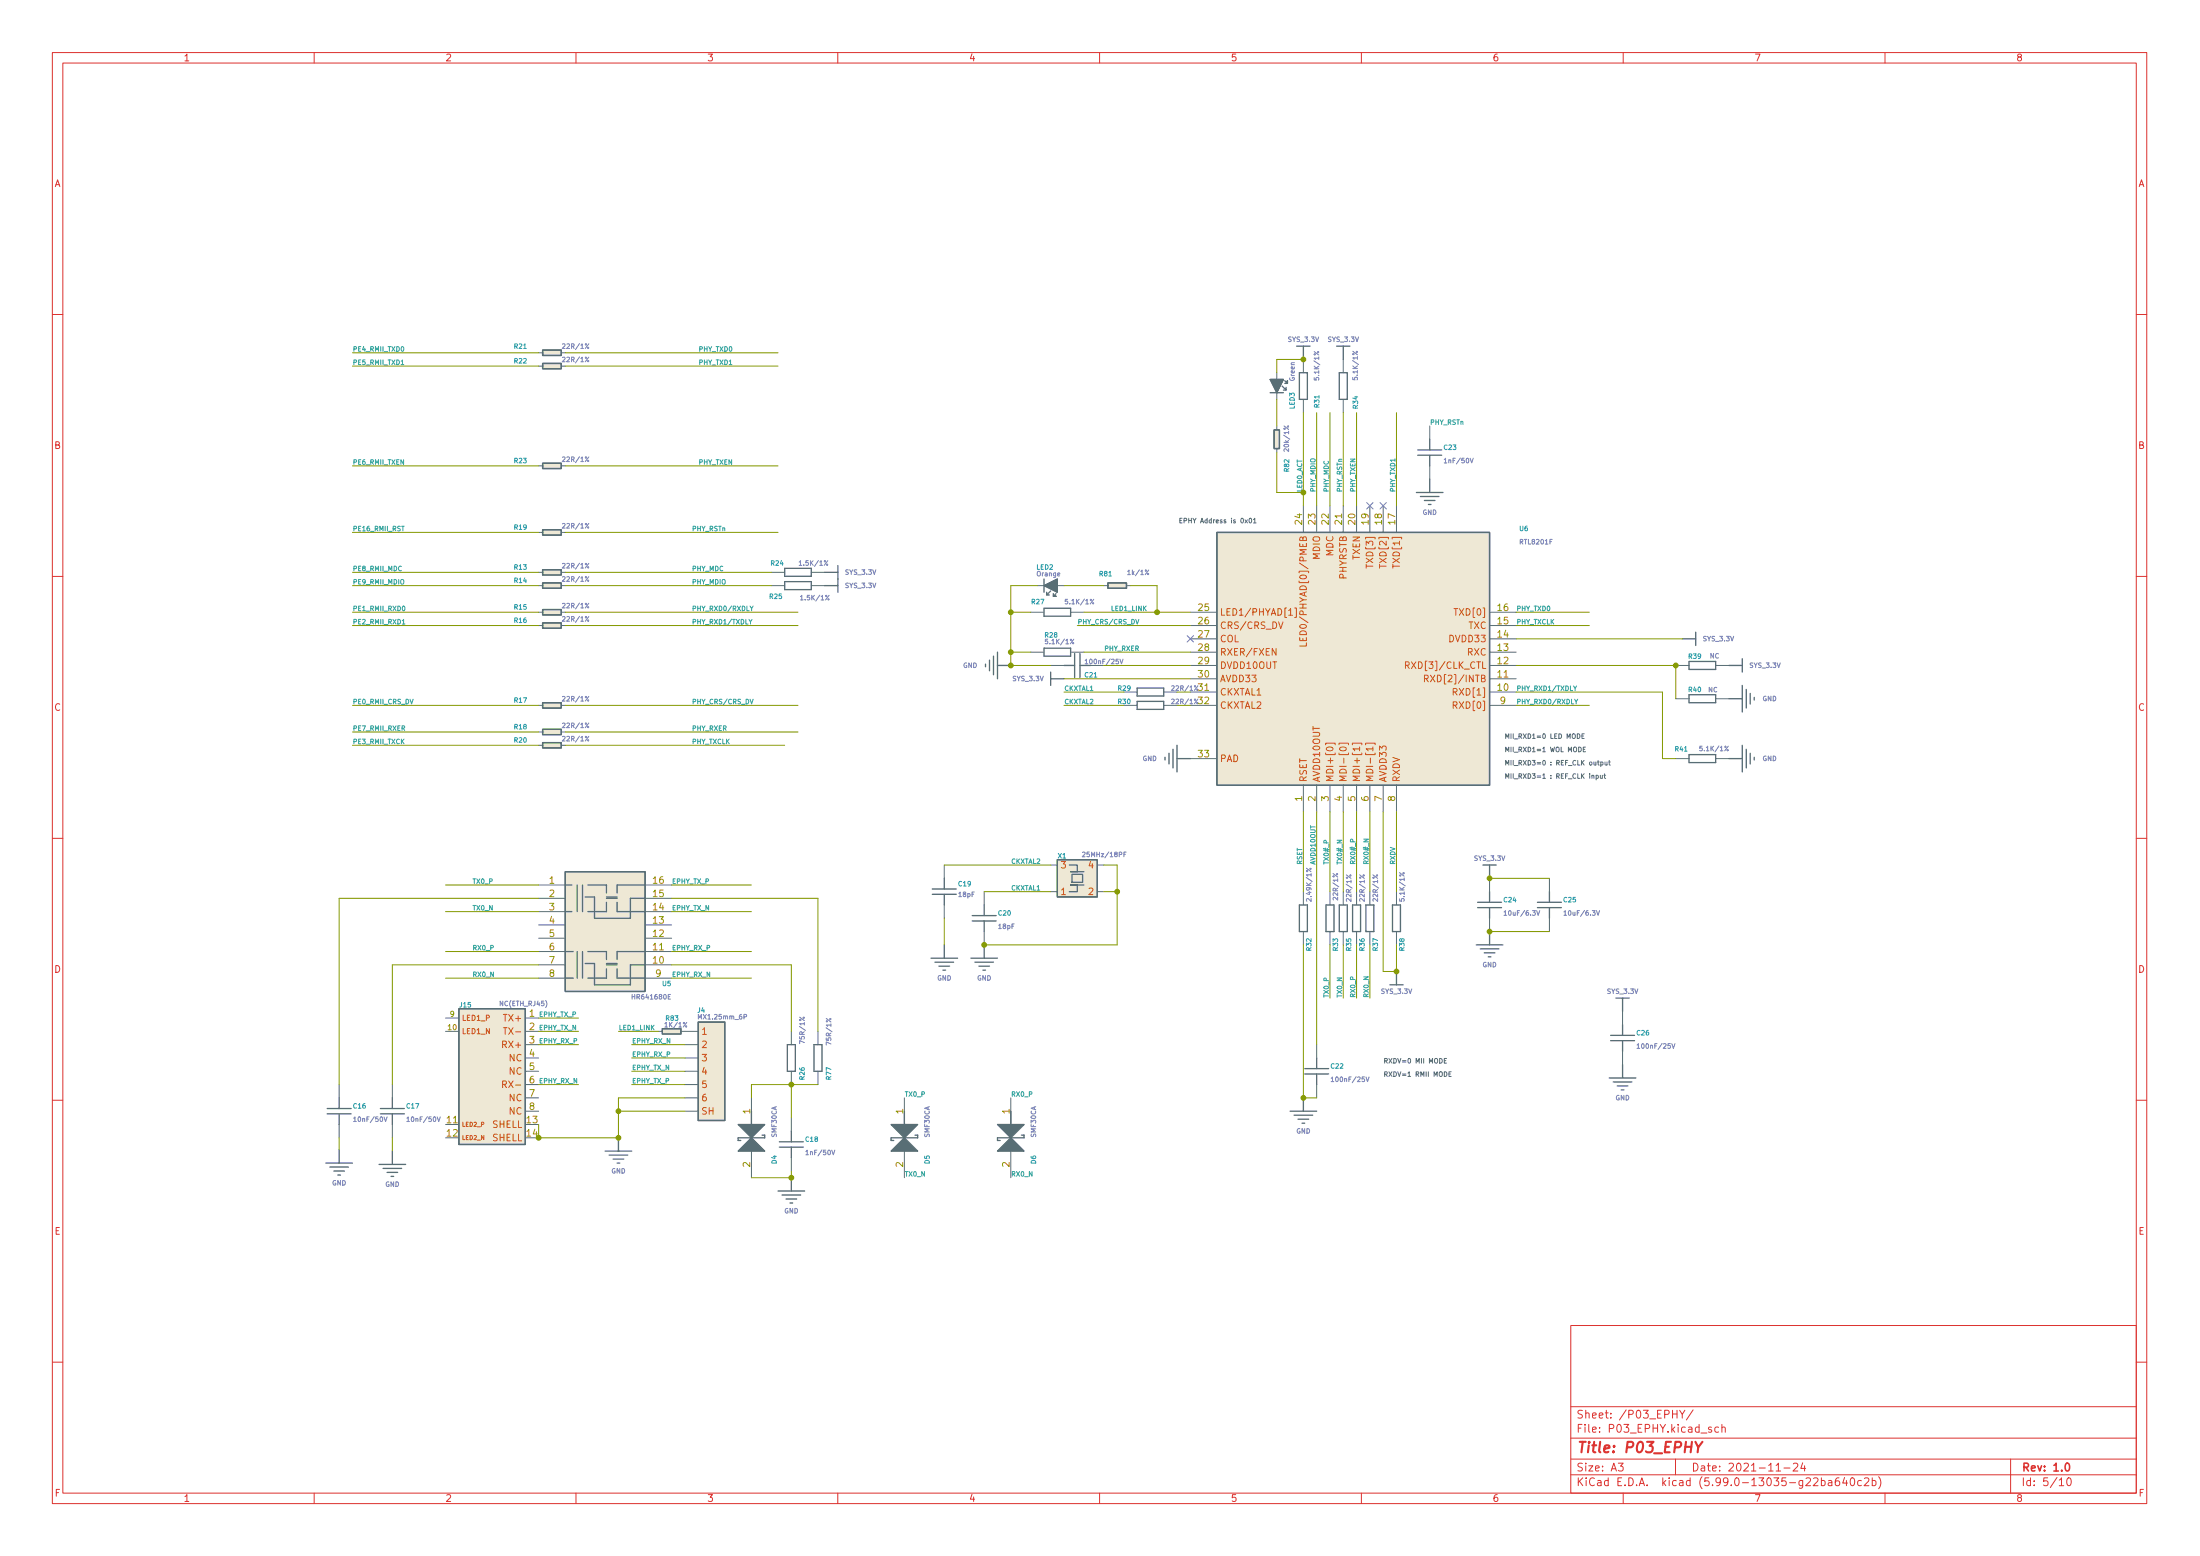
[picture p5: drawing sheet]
<svg xmlns="http://www.w3.org/2000/svg" width="420mm" height="297mm" viewBox="0 0 420 297" stroke-linecap="round" stroke-linejoin="round" font-family="sans-serif">
<g fill="none" stroke="#dc322f" stroke-width=".19">
<path d="M10 10h400v277h-400zM12 12h396v273h-396zM60 10v2M110 10v2M160 10v2M210 10v2M260 10v2M310 10v2M360 10v2M10 60h2M408 60h2M10 110h2"/>
<path d="M408 110h2M10 160h2M408 160h2M10 210h2M408 210h2M300 253h108v32h-108zM10 260h2M300 278.5h108M300 274.5h108M300 268.5h108M309.1 279.3h.9l-.5 .6 .4 .1v.7l-.2 .1-.6-.1M319.4 269.9h.9"/>
<path d="M320 278.5v3M320.3 269.2v1.5M320.8 269.2l.5 .8 .5-.8M321.3 270v.7M323.4 269.1l-1.3 2M326.8 272.5l-.3-.1-.2 .2 .1 .2 .4 .2v.3h-.5M328.2 272.5l-.4-.1-.3 .3 .1 .6h.6M328.9 272.6l.2-.2 .3 .1 .1 .9M328.9 271.9v1.5M342.5 279.5l.6-.2 .2 .2 .1 .2-1 1.1h1M344.3 279.2l-.4 1.1h1M344.6 279.8v1"/>
<path d="M384 278.5v6.5M408 260h2M60 285v2M110 285v2M160 285v2M210 285v2M260 285v2M300 281.5h108M310 285v2M339.2 280.8h.9M340.7 280.2h1.2M347.9 282.7l.4-.1 .3 .3-.2 .6h-.5"/>
<path d="M347.9 282.1v1.5M349.2 282.7h.6l.1 .9M349.9 283h-.5a.29 .29 0 0 0-.3 .3 .29 .29 0 0 0 .3 .3l.5-.1M351.2 282.1a.59 .59 0 0 0-.7 .7v.5l.1 .2 .5 .1 .2-.1 .1-.5-.2-.2-.4-.1-.3 .3M352.3 282l-.4 1.1h1M352.6 282.6v1M353.6 282.2l.1-.1a.8 .8 0 0 1 .5 .8 .8 .8 0 0 1-.5 .7 1 1 0 0 1-.1-1.4zM355.5 282.7l-.4-.1-.3 .3 .1 .6h.6M356.1 282.3l.5-.2 .2 .2 .1 .2-.9 1.1h.9M357.6 282.7l.4-.1 .3 .3-.2 .6h-.5M357.6 282.1v1.5M358.8 281.9a1.73 1.73 0 0 1 0 2.3"/>
<path d="M360 285v2M393.3 282.5l.4-.4v1.5M393.3 283.6h.8M394.9 282.2l.2-.1a.8 .8 0 0 1 .5 .8 .8 .8 0 0 1-.5 .7 1 1 0 0 1-.2-1.4z"/>
</g>
<path d="M394.6 279.4l.2-.1a.8 .8 0 0 1 .5 .8 .8 .8 0 0 1-.5 .7 1 1 0 0 1-.2-1.4z" fill="none" stroke="#dc322f" stroke-width=".3"/>
<path d="M323.8 275.2l.5 1.1 .8-1.1M324.3 276.3l-.1 .9" fill="none" stroke="#dc322f" stroke-width=".4"/>
<g fill="none" stroke="#586e75" stroke-width=".25">
<path d="M103.6 69.4h3.6v1h-3.6zM103.6 66.8h3.6v1.1h-3.6zM242.6 72.4h2.5l-1.3 2.6zM242.6 75h2.5M244.9 73.7l.7 .8v-.5M245.1 74.5h.5M245.4 72.7l.5 .5v-.5v.5h-.5M247.6 66.1h2.6M248.2 71.2h1.5v5h-1.5zM248.9 66.1v2.5M255.3 66.1h2.5M255.8 71.2h1.5v5h-1.5z"/>
<path d="M256.5 66.1v2.5M103.6 88.4h3.6v1h-3.6zM243.3 82.1h1v3.5h-1zM270.5 94h5.1M270.8 86.9h4.5M270.8 85.9h4.5M271.3 94.8h3.5M272 95.5h2.1M272.8 96.3h.5M273 83.9v2M273 86.9v2M273 91.5v2.5"/>
<path d="M103.6 111.3h3.6v1h-3.6zM103.6 101.1h3.6v1h-3.6zM103.6 108.7h3.6v1.1h-3.6zM103.6 116.4h3.6v1h-3.6zM103.6 118.9h3.6v1h-3.6zM149.9 108.5h5v1.5h-5zM149.9 111h5v1.6h-5zM157.5 111.8h2.5M157.5 109.3h2.5M160 108v5.1M199.4 111.8l2.5-1.3v2.6zM199.4 116.1h5.1v1.5h-5.1z"/>
<path d="M199.4 110.5v2.6M199.9 113.1v.5M200.7 112.8l-.8 .8h.5M201.2 113.3v.5h.5h-.5l.5-.5M211.6 111.3h3.5v1h-3.5zM232.4 101.6h52.1v48.3h-52.1zM103.6 134.1h3.6v1.1h-3.6zM103.6 139.2h3.6v1h-3.6zM188.2 126.8v.5M189 126v2.1M189.7 125.3v3.5M190.5 124.5v5.1"/>
<path d="M190.5 127h2.5M199.4 123.7h5.1v1.6h-5.1zM200.7 128.3v2.5M200.7 129.6h2.5M203.2 127h2M205.2 124.8v4.5M206.2 127h2.1M206.2 124.8v4.5M217.2 131.4h5v1.5h-5zM217.2 133.9h5v1.5h-5zM321.3 122h2.5M322.6 132.6h5.1v1.5h-5.1z"/>
<path d="M322.6 126.3h5.1v1.5h-5.1zM323.8 120.7v2.5M330.2 127h2.5M330.2 133.4h2.5M332.7 125.8v2.5M332.7 130.8v5.1M333.5 131.6v3.6M334.3 132.4v2M335 133.1v.5M103.6 141.8h3.6v1h-3.6zM222.5 144.6v.5M223.3 143.8v2"/>
<path d="M224 143v3.6M224.8 144.8h2.5M224.8 142.3v5.1M322.6 144.1h5.1v1.5h-5.1zM330.2 144.8h2.5M332.7 142.3v5.1M333.5 143v3.6M334.3 143.8v2M335 144.6v.5M107.9 166.4h15.3v22.9h-15.3zM107.9 174h1.3M107.9 168.9h1.3"/>
<path d="M110.2 168.9v5.1M111.3 168.9v5.1M111.8 171.2h1.7v4.1h6.9v-3.8h2.8M112.3 168.9h3.5v1.6M115.8 172.2v1.8h-3.5M115.8 171.2h2.1M115.8 171.5h2.1M117.9 172.2v1.8h5.3M123.2 168.9h-5.3v1.6M178.1 170.7h4.5M178.1 169.7h4.5M180.3 167.7v2"/>
<path d="M180.3 170.7v2.1M185.7 175.8h4.5M185.7 174.8h4.5M188 172.8v2M188 175.8v2M201.9 164.1h7.6v7.1h-7.6zM204.2 165.1h1.5v1.3h-1.2h2.5M204.7 166.9h2.1v1.5h-2.1zM207 168.9h-2.5h1.2v1.3h-1.5M248.2 172.8h1.5v5h-1.5zM253.2 172.8h1.6v5h-1.6zM255.8 172.8h1.5v5h-1.5z"/>
<path d="M258.3 172.8h1.5v5h-1.5zM260.9 172.8h1.5v5h-1.5zM265.9 172.8h1.6v5h-1.6zM282.2 173.3h4.6M282.2 172.2h4.6M283.2 165.1h2.5M284.5 165.1v2.6M284.5 170.2v2M284.5 173.3v2M284.5 177.8v2.6M293.6 173.3h4.6M293.6 172.2h4.6"/>
<path d="M295.9 170.2v2M295.9 173.3v2M87.6 192.6h12.7v25.9h-12.7zM107.9 186.7h1.6M107.9 181.6h1.6M110.2 181.6v5.1M111.3 181.6v5.1M111.8 183.9h1.7v4.1h6.9v-3.8h2.8M112.3 181.6h3.5v1.6M115.8 184.9v1.8h-3.5M115.8 183.9h2.1M115.8 184.2h2.1"/>
<path d="M117.9 184.9v1.8h5.3M123.2 181.6h-5.3v1.6M126.5 196.4h3.5v1h-3.5zM133.3 195.1h5.1v18.8h-5.1zM150.4 199.4h1.5v5.1h-1.5zM155.4 199.4h1.6v5.1h-1.6zM177.8 182.9h5.1M178.6 183.7h3.5M179.3 184.4h2.1M180.1 185.2h.5M180.3 180.4v2.5M185.4 182.9h5.1"/>
<path d="M186.2 183.7h3.5M186.9 184.4h2.1M187.7 185.2h.5M188 180.4v2.5M265.4 188h2.6M266.7 185.5v2.5M281.9 180.4h5.1M282.7 181.1h3.6M283.5 181.9h2M284.2 182.7h.5M307.6 198.7h4.6M307.6 197.6h4.6"/>
<path d="M308.6 190.5h2.5M309.9 190.5v2.6M309.9 195.6v2M309.9 198.7v2M62.5 212.6h4.6M62.5 211.6h4.6M64.8 209.6v2M64.8 212.6v2.1M64.8 219.5v2.5M72.6 212.6h4.6M72.6 211.6h4.6M74.9 209.6v2"/>
<path d="M74.9 212.6v2.1M74.9 219.7v2.6M115.6 219.7h5M118.1 217.2v2.5M143.5 212.1v2.6M143.5 217.2v2.5M145.5 216.7h.5v.5h-5v.5h.5M148.8 219h4.6M148.8 218h4.6M151.1 215.9v2.1M151.1 219v2M172.7 212.1v2.6"/>
<path d="M172.7 217.2v2.5M174.8 216.7h.5v.5h-5.1v.5h.5M193 212.1v2.6M193 217.2v2.5M195.1 216.7h.5v.5h-5.1v.5h.5M246.4 212.1h5.1M247.1 212.9h3.6M247.9 213.7h2M248.7 214.4h.5M248.9 209.6v2.5M249.2 205h4.5M249.2 204h4.5"/>
<path d="M251.5 202v2M251.5 205v2M307.3 205.8h5.1M308.1 206.5h3.6M308.9 207.3h2M309.6 208.1h.5M309.9 203.2v2.6M62.2 222h5.1M63 222.8h3.5M63.8 223.6h2M64.5 224.3h.5M72.4 222.3h5.1"/>
<path d="M73.2 223h3.5M73.9 223.8h2M74.7 224.6h.5M116.3 220.5h3.6M117.1 221.3h2M117.9 222h.5M148.6 227.4h5.1M149.4 228.1h3.5M150.1 228.9h2M150.9 229.7h.5M151.1 224.8v2.6"/>
</g>
<g fill="#586e75" stroke="#586e75" stroke-width=".25">
<path d="M190.5 219.7l2.5-2.5 2.6 2.5z"/>
<path d="M190.5 214.7h5.1l-2.6 2.5z"/>
<path d="M143.5 217.2l2.5 2.5h-5z"/>
<path d="M141 214.7h5l-2.5 2.5z"/>
<path d="M170.2 219.7l2.5-2.5 2.6 2.5z"/>
<path d="M170.2 214.7h5.1l-2.6 2.5z"/>
</g>
<g fill="none" stroke="#586e75" stroke-width=".19">
<path d="M102.9 69.9h.7M102.9 67.3h.7M107.2 69.9h.7M107.2 67.3h.7M243.8 71.2v1.2M243.8 75v1.2M248.9 68.6v2.6M248.9 76.2v2.6M256.5 68.6v2.6M256.5 76.2v2.6M102.9 88.9h.7M107.2 88.9h.7"/>
<path d="M237.8 99.2l.4 .6M238.2 99.2l-.4 .6M238.6 99l.1-.1a.43 .43 0 0 1 .4 .5 .43 .43 0 0 1-.4 .4l-.2-.3zM239.4 99.2l.2-.3v.9M239.4 99.8h.5M243.8 81.3v.8M243.8 85.6v.8M248.9 96.6v5M251.5 96.6v5M254 96.6v5M256.5 96.6v5M259.1 96.6v5"/>
<path d="M261.6 96.6v5M264.2 96.6v5M266.7 96.6v5M273 81.3v2.6M273 88.9v2.6M102.9 109.3h.7M102.9 111.8h.7M102.9 101.6h.7M102.9 116.9h.7M102.9 119.4h.7M107.2 109.3h.7M107.2 111.8h.7"/>
<path d="M107.2 101.6h.7M107.2 116.9h.7M107.2 119.4h.7M147.3 109.3h2.6M147.3 111.8h2.6M154.9 109.3h2.6M154.9 111.8h2.6M196.8 116.9h2.6M198.1 111.8h1.3M201.9 111.8h1.3M204.5 116.9h2.5M210.8 111.8h.8"/>
<path d="M215.1 111.8h.8M227.3 116.9h5.1M227.3 119.4h5.1M284.5 116.9h5.1M284.5 119.4h5.1M102.9 134.7h.7M102.9 139.7h.7M107.2 134.7h.7M107.2 139.7h.7M196.8 124.5h2.6M200.7 127h2.5M204.5 124.5h2.5"/>
<path d="M208.3 127h2.5M214.6 132.1h2.6M214.6 134.7h2.6M222.2 132.1h2.6M222.2 134.7h2.6M227.3 132.1h5.1M227.3 134.7h5.1M227.3 127h5.1M227.3 129.6h5.1M227.3 124.5h5.1M227.3 122h5.1M284.5 132.1h5.1"/>
<path d="M284.5 134.7h5.1M284.5 127h5.1M284.5 129.6h5.1M284.5 124.5h5.1M284.5 122h5.1M320 133.4h2.6M320 127h2.6M327.7 133.4h2.5M327.7 127h2.5M102.9 142.3h.7M107.2 142.3h.7M227.3 144.8h5.1"/>
<path d="M248.9 149.9v5.1M251.5 149.9v5.1M254 149.9v5.1M256.5 149.9v5.1M259.1 149.9v5.1M261.6 149.9v5.1M264.2 149.9v5.1M266.7 149.9v5.1M301.2 140.1a.45 .45 0 0 1 .5 .4 .45 .45 0 0 1-.5 .5zM301.5 142.6a.45 .45 0 0 1 .5 .5 .45 .45 0 0 1-.5 .4zM302.1 140.5h.3M302.4 143h.3"/>
<path d="M302.5 140.1h-.4v.9h.4M302.8 142.6h-.4v.9h.4M304.8 148h.3l.2 .2-.1 .4h-.4M304.8 148v.9M305.1 145.5h.3M305.2 145.2v.7l.2 .2M305.6 148l.1 .6 .3-.1M305.7 146h.4v-.5h-.4v.9M306 148v.6M306.3 148h.4M306.4 147.7v.8l.3 .1M306.5 145.5l.1 .5h.3"/>
<path d="M306.9 145.5v.6M307.2 145.5h.3M307.3 145.2v.7l.2 .2M320 144.8h2.6M327.7 144.8h2.5M102.9 168.9h5M102.9 179.1h5M102.9 176.6h5M102.9 174h5M102.9 171.5h5M123.2 168.9h5.1M123.2 179.1h5.1"/>
<path d="M123.2 176.6h5.1M123.2 174h5.1M123.2 171.5h5.1M180.3 165.1v2.6M180.3 172.8v2.5M188 170.2v2.6M188 177.8v2.6M200.7 170.2h1.2M200.7 165.1h1.2M209.5 170.2h1.3M209.5 165.1h1.3M248.9 170.2v2.6"/>
<path d="M248.9 177.8v2.6M254 170.2v2.6M254 177.8v2.6M256.5 170.2v2.6M256.5 177.8v2.6M259.1 170.2v2.6M259.1 177.8v2.6M261.6 170.2v2.6M261.6 177.8v2.6M266.7 170.2v2.6M266.7 177.8v2.6M284.5 167.7v2.5"/>
<path d="M284.5 175.3v2.5M295.9 167.7v2.5M295.9 175.3v2.5M85.1 194.3h2.5M85.1 196.9h2.5M100.3 194.3h2.6M100.3 196.9h2.6M100.3 199.4h2.6M102.9 184.2h5M102.9 181.6h5M102.9 186.7h5M123.2 184.2h5.1"/>
<path d="M123.2 181.6h5.1M123.2 186.7h5.1M125.7 196.9h.8M130 196.9h3.3M130.8 199.4h2.5M151.1 196.9v2.5M156.2 196.9v2.5M251.5 199.4v2.6M309.9 193.1v2.5M64.8 207v2.6M64.8 214.7v2.5M74.9 207v2.6"/>
<path d="M74.9 214.7v2.5M85.1 214.7h2.5M100.3 202h2.6M100.3 204.5h2.6M100.3 207h2.6M100.3 209.6h2.6M100.3 212.1h2.6M130.8 202h2.5M130.8 204.5h2.5M130.8 207h2.5M130.8 209.6h2.5M130.8 212.1h2.5"/>
<path d="M143.5 209.6v5.1M143.5 219.7v5.1M151.1 204.5v2.5M151.1 213.4v2.5M156.2 204.5v2.5M172.7 209.6v5.1M172.7 219.7v5.1M193 209.6v5.1M193 219.7v5.1M251.5 207v2.6M275.8 202.5h.3M276.3 202.1h-.5v.8h.5"/>
<path d="M276.7 205h.3M277.1 204.6h-.4v.9h.4M309.9 200.7v2.5M151.1 221v2.6"/>
</g>
<g fill="none" stroke="#6c71c4" stroke-width=".19">
<path d="M251 67.1l.9 .7M258.4 67.1l.8 .6M245.2 81.3l.9 .7M261 95.9l1.2 1.3M262.2 95.9l-1.2 1.3M263.6 95.9l1.2 1.3M264.8 95.9l-1.2 1.3M275.8 87.7l.3-.2v.9M275.8 88.4h.5M280.8 87.5l.3 .9 .3-.9M152.6 107.3l.3-.3v.9M152.6 107.9h.5"/>
<path d="M152.9 113.9l.2-.3v.9M152.9 114.5h.5M158.1 107l-.7 .9M158.3 113.6l-.6 .9M208.9 114.4l-.7 .9M205.1 122l-.7 .9M207.2 126.1l.3-.3v.9M207.2 126.7h.5M213.9 125.8l.3 .9 .3-.9M226.7 121.3l1.2 1.3M227.9 121.3l-1.2 1.3M330.1 142.4l-.7 .9"/>
<path d="M206.7 162.7h.4l.1 .2-.5 .7h.5M214.6 163.1h.3M215.1 162.7h-.5v.9M249.5 165.7l.9 .7M250.4 171.5v.6l-.6-.6-.3 .2 .1 .3M267.3 166.6l.9 .7M287.2 174.1l.3-.3v.9M287.2 174.7h.6M293.5 173.8l.3 .9 .3-.9M298.7 174.1l.2-.3v.9M298.7 174.7h.5M304.9 173.8l.3 .9 .3-.9"/>
<path d="M142.1 194.1h.4v-.4h-.4v.8M312.6 199.5l.3-.3v.9M319.3 199.2l.3 .9 .3-.9M67.5 213.5l.3-.3v.9M67.5 214.1h.5M73.3 213.2l.3 .9 .3-.9M77.7 213.5l.2-.3v.9M77.7 214.1h.5M83.5 213.2l.3 .9 .3-.9M153.9 219.8l.2-.2v.8M158.8 219.6l.3 .8 .3-.8M254.2 205.8l.3-.2v.9"/>
<path d="M254.2 206.5h.5M260.9 205.6l.3 .9 .3-.9M312.6 200.1h.6M153.9 220.4h.5"/>
<circle cx="251.7" cy="67.2" r=".12"/>
<circle cx="259.1" cy="67.2" r=".12"/>
<circle cx="246" cy="81.4" r=".12"/>
<circle cx="158" cy="107.8" r=".12"/>
<circle cx="158.2" cy="114.4" r=".12"/>
<circle cx="208.8" cy="115.2" r=".12"/>
<circle cx="204.9" cy="122.8" r=".12"/>
<circle cx="329.9" cy="143.2" r=".12"/>
<circle cx="250.3" cy="165.9" r=".12"/>
<circle cx="268" cy="166.7" r=".12"/>
</g>
<g fill="#586e75" stroke="#586e75" stroke-width=".19">
<path d="M242.6 72.4h2.5l-1.3 2.6z"/>
<path d="M199.4 111.8l2.5-1.3v2.6z"/>
</g>
<g fill="#eee8d5" stroke="#eee8d5" stroke-width=".19">
<path d="M243.3 82.1h1v3.5h-1z"/>
<path d="M103.6 111.3h3.6v1h-3.6z"/>
<path d="M107.9 166.4h15.3v22.9h-15.3z"/>
<path d="M201.9 164.1h7.6v7.1h-7.6z"/>
<path d="M103.6 101.1h3.6v1h-3.6z"/>
<path d="M103.6 88.4h3.6v1h-3.6z"/>
<path d="M103.6 108.7h3.6v1.1h-3.6z"/>
<path d="M87.6 192.6h12.7v25.9h-12.7z"/>
<path d="M103.6 69.4h3.6v1h-3.6z"/>
<path d="M103.6 66.8h3.6v1.1h-3.6z"/>
<path d="M126.5 196.4h3.5v1h-3.5z"/>
<path d="M133.3 195.1h5.1v18.8h-5.1z"/>
<path d="M211.6 111.3h3.5v1h-3.5z"/>
<path d="M232.4 101.6h52.1v48.3h-52.1z"/>
<path d="M103.6 134.1h3.6v1.1h-3.6z"/>
<path d="M103.6 139.2h3.6v1h-3.6z"/>
<path d="M103.6 116.4h3.6v1h-3.6z"/>
<path d="M103.6 118.9h3.6v1h-3.6z"/>
<path d="M103.6 141.8h3.6v1h-3.6z"/>
</g>
<g fill="none" stroke="#cb4b16" stroke-width=".19">
<path d="M244.2 118.7l.4 1.3 .4-1.3M246.1 116.5l.4-.3v1.3M246.1 117.5h.7M247.3 116.1h.3v1.8h-.3M260.9 107.7v.7M263.5 107.7v.7M266 107.7v.7M277.7 116.2h.7M243.7 123.8v1.3l-.7-1.3v1.3M248.2 121.7v.6h1.3v-.6M248.8 121.9v.4M249.5 122.7v.6h-1.3"/>
<path d="M268.4 127l.6-.1 .1-.1v-.3l-.7-.2v1.3M268.7 127l.4 .6M272 129.5h.6l.2-.2-.1-.3-.7-.1v1.3M272.3 129.5l.5 .7M277.5 132.1l.7-.1 .1-.2-.1-.3-.7-.1v1.3M277.5 134.6h.7l.1-.2-.1-.3-.7-.1v1.2M253.2 142.2v-.3h1.8v.3M253.4 142.7a.68 .68 0 0 1 1.2 .3 .72 .72 0 0 1-1.3-.1zM255.7 142.2v-.3h1.8v.3M255.9 142.8a.75 .75 0 0 1 1.2 .2 .72 .72 0 0 1-1.3-.1zM258.3 142.2v-.3h1.8v.3M259.7 142.6v.7"/>
<path d="M260.8 142.2v-.3h1.8v.3M262.2 143h-1.3l.4 .3M262.2 142.6v.7M96.1 196.2h.7M96 207h.6l.1-.2v-.3l-.7-.1v1.2M96.3 207l.4 .6"/>
</g>
<path d="M76.6 69.6h.5M76.8 119.1h.5M77 115.7a.43 .43 0 0 1 .4 .5 .43 .43 0 0 1-.4 .3l-.2-.2zM143 118.2l.3 .5 .3-.5M143.2 115.7l.3 .5 .3-.5M143.5 116.2v.4M216.9 118.2l.3 .9 .3-.9M143.2 133.5l.3 .9 .3-.9M300.5 130.9l.3 .5 .3-.5M300.7 133.5l.3 .4 .3-.4M301 133.9v.5" fill="none" stroke="#2aa198" stroke-width=".19"/>
<g fill="none" stroke="#859900" stroke-width=".19">
<path d="M67.3 67.3h35.6M67.3 69.9h35.6M107.9 67.3h40.7M107.9 69.9h40.7M243.8 76.2v5.1M248.9 78.8v17.8M248.9 68.6h-5.1v2.6M251.5 78.8v17.8M254 78.8v17.8M256.5 78.8v17.8M259.1 78.8v17.8M266.7 78.8v17.8"/>
<path d="M67.3 88.9h35.6M107.9 88.9h40.7M243.8 86.4v7.6h5.1M67.3 111.8h35.6M67.3 116.9h35.6M67.3 119.4h35.6M67.3 101.6h35.6M67.3 109.3h35.6M107.9 111.8h39.4M107.9 116.9h44.5M107.9 119.4h44.5M107.9 101.6h40.7"/>
<path d="M107.9 109.3h39.4M193 116.9h3.8M198.1 111.8h-5.1v15.2h7.7M203.2 111.8h7.6M205.7 119.4h21.6M207 116.9h20.3M215.9 111.8h5.1v5.1M289.6 116.9h13.9M289.6 119.4h13.9M67.3 134.7h35.6M67.3 139.7h35.6M107.9 134.7h44.5"/>
<path d="M107.9 139.7h44.5M193 124.5h3.8M203.2 134.7h11.4M203.2 132.1h11.4M203.2 129.6h24.1M207 124.5h20.3M210.8 127h16.5M224.8 134.7h2.5M224.8 132.1h2.5M289.6 134.7h13.9M289.6 127h30.4v6.4M289.6 132.1h27.9v12.7h2.5"/>
<path d="M289.6 122h31.7M67.3 142.3h35.6M107.9 142.3h42M248.9 155v15.2M251.5 155v44.4M254 155v15.2M256.5 155v15.2M259.1 155v15.2M261.6 155v15.2M264.2 155v30.5h2.5v-5.1M266.7 155v15.2M85.1 168.9h17.8"/>
<path d="M85.1 174h17.8M102.9 171.5h-38.1v35.5M128.3 171.5h27.9v25.4M128.3 168.9h15.2M128.3 174h15.2M180.3 165.1h20.4M180.3 175.3v5.1M188 170.2h12.7M210.8 165.1h2.6v15.3h-25.4M210.8 170.2h2.6M284.5 167.7h11.4M284.5 177.8h11.4"/>
<path d="M85.1 186.7h17.8M85.1 181.6h17.8M102.9 194.3h7.6M102.9 196.9h7.6M102.9 199.4h7.6M102.9 184.2h-28v22.8M118.1 196.9h7.6M120.6 199.4h10.2M128.3 184.2h22.8v12.7M128.3 186.7h15.2M128.3 181.6h15.2M248.9 180.4v29.2h2.6"/>
<path d="M254 180.4v10.1M256.5 180.4v10.1M259.1 180.4v10.1M261.6 180.4v10.1M64.8 217.2v2.3M74.9 217.2v2.5M102.9 207h7.6M118.1 212.1h12.7M120.6 207h10.2M120.6 202h10.2M120.6 204.5h10.2M130.8 209.6h-12.7v7.6h-15.2v-2.5"/>
<path d="M151.1 207v6.4M156.2 207h-12.7v2.6M151.1 223.6v1.2h-7.6"/>
</g>
<g fill="#859900" stroke="#859900" stroke-width=".19">
<circle cx="118.1" cy="212.1" r=".46"/>
<circle cx="118.1" cy="217.2" r=".46"/>
<circle cx="151.1" cy="224.8" r=".46"/>
<circle cx="193" cy="127" r=".46"/>
<circle cx="102.9" cy="217.2" r=".46"/>
<circle cx="151.1" cy="207" r=".46"/>
<circle cx="213.4" cy="170.2" r=".46"/>
<circle cx="188" cy="180.4" r=".46"/>
<circle cx="193" cy="116.9" r=".46"/>
<circle cx="193" cy="124.5" r=".46"/>
<circle cx="221" cy="116.9" r=".46"/>
<circle cx="248.9" cy="94" r=".46"/>
<circle cx="284.5" cy="167.7" r=".46"/>
<circle cx="320" cy="127" r=".46"/>
<circle cx="248.9" cy="209.6" r=".46"/>
<circle cx="248.9" cy="68.6" r=".46"/>
<circle cx="284.5" cy="177.8" r=".46"/>
<circle cx="266.7" cy="185.5" r=".46"/>
</g>
<text font-size="2.8" fill="#dc322f" x="301" y="277.3">Title: P03_EPHY</text>
<g font-size="2.1" fill="#dc322f">
<text x="301" y="273.5">File: P03_EPHY.kicad_sch</text>
<text x="301" y="270.8">Sheet: /P03_EPHY/</text>
<text x="301" y="280.9">Size: A3</text>
<text x="323" y="280.9">Date: 2021-11-24</text>
<text x="386" y="280.9">Rev: 1.0</text>
<text x="301" y="283.7">KiCad E.D.A. kicad (5.99.0-13035-g22ba640c2b)</text>
<text x="386" y="283.7">Id: 5/10</text>
</g>
<g font-size="1.8" fill="#dc322f">
<text x="35" y="11.7">1</text>
<text x="85" y="11.7">2</text>
<text x="135" y="11.7">3</text>
<text x="185" y="11.7">4</text>
<text x="235" y="11.7">5</text>
<text x="285" y="11.7">6</text>
<text x="335" y="11.7">7</text>
<text x="385" y="11.7">8</text>
<text x="10.3" y="35.7">A</text>
<text x="408.3" y="35.7">A</text>
<text x="10.3" y="85.7">B</text>
<text x="408.3" y="85.7">B</text>
<text x="10.3" y="135.7">C</text>
<text x="408.3" y="135.7">C</text>
<text x="10.3" y="185.7">D</text>
<text x="408.3" y="185.7">D</text>
<text x="10.4" y="235.7">E</text>
<text x="408.4" y="235.7">E</text>
<text x="10.4" y="285.7">F</text>
<text x="35" y="286.7">1</text>
<text x="85" y="286.7">2</text>
<text x="135" y="286.7">3</text>
<text x="185" y="286.7">4</text>
<text x="235" y="286.7">5</text>
<text x="285" y="286.7">6</text>
<text x="335" y="286.7">7</text>
<text x="385" y="286.7">8</text>
<text x="408.4" y="285.7">F</text>
</g>
<g font-size="1.8" fill="#b58900">
<text x="248.7" y="100.1" transform="rotate(-90 248.7 100.1)">24</text>
<text x="251.2" y="100.1" transform="rotate(-90 251.2 100.1)">23</text>
<text x="253.7" y="100.1" transform="rotate(-90 253.7 100.1)">22</text>
<text x="256.3" y="100.1" transform="rotate(-90 256.3 100.1)">21</text>
<text x="258.8" y="100.1" transform="rotate(-90 258.8 100.1)">20</text>
<text x="261.4" y="100.1" transform="rotate(-90 261.4 100.1)">19</text>
<text x="263.9" y="100.1" transform="rotate(-90 263.9 100.1)">18</text>
<text x="266.4" y="100.1" transform="rotate(-90 266.4 100.1)">17</text>
<text x="228.9" y="116.6">25</text>
<text x="228.9" y="119.2">26</text>
<text x="286" y="119.2">15</text>
<text x="286" y="116.6">16</text>
<text x="228.9" y="121.7">27</text>
<text x="228.9" y="124.2">28</text>
<text x="286" y="124.2">13</text>
<text x="286" y="121.7">14</text>
<text x="228.9" y="126.8">29</text>
<text x="228.9" y="129.3">30</text>
<text x="228.9" y="131.9">31</text>
<text x="286" y="131.9">10</text>
<text x="286" y="129.3">11</text>
<text x="286" y="126.8">12</text>
<text x="228.9" y="134.4">32</text>
<text x="286.5" y="134.4">9</text>
<text x="228.9" y="144.6">33</text>
<text x="248.7" y="152.9" transform="rotate(-90 248.7 152.9)">1</text>
<text x="251.2" y="152.9" transform="rotate(-90 251.2 152.9)">2</text>
<text x="253.7" y="152.9" transform="rotate(-90 253.7 152.9)">3</text>
<text x="256.3" y="152.9" transform="rotate(-90 256.3 152.9)">4</text>
<text x="258.8" y="152.9" transform="rotate(-90 258.8 152.9)">5</text>
<text x="261.4" y="152.9" transform="rotate(-90 261.4 152.9)">6</text>
<text x="263.9" y="152.9" transform="rotate(-90 263.9 152.9)">7</text>
<text x="266.4" y="152.9" transform="rotate(-90 266.4 152.9)">8</text>
<text x="104.9" y="168.7">1</text>
<text x="104.9" y="171.2">2</text>
<text x="104.9" y="173.8">3</text>
<text x="124.7" y="173.8">14</text>
<text x="124.7" y="171.2">15</text>
<text x="124.7" y="168.7">16</text>
<text x="104.9" y="176.3">4</text>
<text x="104.9" y="178.9">5</text>
<text x="124.7" y="178.9">12</text>
<text x="124.7" y="176.3">13</text>
<text x="104.9" y="181.4">6</text>
<text x="104.9" y="183.9">7</text>
<text x="124.7" y="183.9">10</text>
<text x="124.7" y="181.4">11</text>
<text x="104.9" y="186.5">8</text>
<text x="125.2" y="186.5">9</text>
<text x="101.1" y="194.1">1</text>
<text x="101.1" y="196.6">2</text>
<text x="101.1" y="199.2">3</text>
<text x="101.1" y="201.7">4</text>
<text x="101.1" y="204.3">5</text>
<text x="101.1" y="206.8">6</text>
<text x="101.1" y="209.3">7</text>
<text x="85.4" y="214.4">11</text>
<text x="100.6" y="214.4">13</text>
<text x="101.1" y="211.9">8</text>
<text x="143.3" y="212.6" transform="rotate(-90 143.3 212.6)">1</text>
<text x="172.5" y="212.6" transform="rotate(-90 172.5 212.6)">1</text>
<text x="192.8" y="212.6" transform="rotate(-90 192.8 212.6)">1</text>
<text x="85.4" y="217">12</text>
<text x="100.6" y="217">14</text>
<text x="143.3" y="222.8" transform="rotate(-90 143.3 222.8)">2</text>
<text x="172.5" y="222.8" transform="rotate(-90 172.5 222.8)">2</text>
<text x="192.8" y="222.8" transform="rotate(-90 192.8 222.8)">2</text>
</g>
<g font-size="1.8" fill="#cb4b16">
<text x="252.1" y="106.8" transform="rotate(-90 252.1 106.8)">MDIO</text>
<text x="254.6" y="106.2" transform="rotate(-90 254.6 106.2)">MDC</text>
<text x="259.7" y="106.9" transform="rotate(-90 259.7 106.9)">TXEN</text>
<text x="262.3" y="107.8" transform="rotate(-90 262.3 107.8)">TXD[3]</text>
<text x="264.8" y="107.8" transform="rotate(-90 264.8 107.8)">TXD[2]</text>
<text x="267.3" y="107.8" transform="rotate(-90 267.3 107.8)">TXD[1]</text>
<text x="257.2" y="110.6" transform="rotate(-90 257.2 110.6)">PHYRSTB</text>
<text x="232.9" y="117.5">LED1/PHYAD[1]</text>
<text x="278.3" y="117.5">TXD[0]</text>
<text x="232.9" y="120.1">CRS/CRS_DV</text>
<text x="232.9" y="122.6">COL</text>
<text x="232.9" y="125.1">RXER/FXEN</text>
<text x="249.6" y="121.1" transform="rotate(-90 249.6 121.1)">LED0/PHYAD[0]/PMEB</text>
<text x="277" y="122.6">DVDD33</text>
<text x="280.2" y="125.1">RXC</text>
<text x="280.4" y="120.1">TXC</text>
<text x="232.9" y="127.7">DVDD10OUT</text>
<text x="232.9" y="130.2">AVDD33</text>
<text x="269.5" y="127.7">RXD[3]/CLK_CTL</text>
<text x="273.5" y="130.2">RXD[2]/INTB</text>
<text x="232.9" y="132.8">CKXTAL1</text>
<text x="232.9" y="135.3">CKXTAL2</text>
<text x="278.1" y="132.8">RXD[1]</text>
<text x="278.1" y="135.3">RXD[0]</text>
<text x="232.9" y="145.5">PAD</text>
<text x="249.6" y="149.4" transform="rotate(-90 249.6 149.4)">RSET</text>
<text x="252.1" y="149.4" transform="rotate(-90 252.1 149.4)">AVDD10OUT</text>
<text x="254.6" y="149.4" transform="rotate(-90 254.6 149.4)">MDI+[0]</text>
<text x="257.2" y="149.4" transform="rotate(-90 257.2 149.4)">MDI-[0]</text>
<text x="259.7" y="149.4" transform="rotate(-90 259.7 149.4)">MDI+[1]</text>
<text x="262.3" y="149.4" transform="rotate(-90 262.3 149.4)">MDI-[1]</text>
<text x="264.8" y="149.4" transform="rotate(-90 264.8 149.4)">AVDD33</text>
<text x="267.3" y="149.4" transform="rotate(-90 267.3 149.4)">RXDV</text>
<text x="202.4" y="165.8">3</text>
<text x="208.1" y="165.8">4</text>
<text x="202.4" y="170.9">1</text>
<text x="208.1" y="170.9">2</text>
<text x="96.5" y="195">TX+</text>
<text x="97" y="197.5">TX-</text>
<text x="133.9" y="197.5">1</text>
<text x="96.3" y="200.1">RX+</text>
<text x="97.3" y="202.6">NC</text>
<text x="133.9" y="200.1">2</text>
<text x="133.9" y="202.6">3</text>
<text x="96.8" y="207.7">RX-</text>
<text x="97.3" y="205.1">NC</text>
<text x="133.9" y="205.1">4</text>
<text x="133.9" y="207.7">5</text>
<text x="94" y="215.3">SHELL</text>
<text x="97.3" y="210.2">NC</text>
<text x="97.3" y="212.8">NC</text>
<text x="133.9" y="212.8">SH</text>
<text x="133.9" y="210.2">6</text>
<text x="94" y="217.8">SHELL</text>
</g>
<g font-size="1.4" fill="#b58900">
<text x="85.6" y="196.6">10</text>
<text x="86" y="194.1">9</text>
</g>
<g font-size="1.4" fill="#cb4b16">
<text x="88.1" y="197.4">LED1_N</text>
<text x="88.1" y="194.8">LED1_P</text>
</g>
<g font-size="1.2" fill="#6c71c4">
<text x="246.1" y="65.3">SYS_3.3V</text>
<text x="253.7" y="65.3">SYS_3.3V</text>
<text x="107.7" y="69.1">22R/1%</text>
<text x="107.7" y="66.6">22R/1%</text>
<text x="247.2" y="72.7" transform="rotate(-90 247.2 72.7)">Green</text>
<text x="251.9" y="72.2" transform="rotate(-90 251.9 72.2)">5.1K/1%</text>
<text x="259.3" y="72.2" transform="rotate(-90 259.3 72.2)">5.1K/1%</text>
<text x="107.7" y="88.2">22R/1%</text>
<text x="246.1" y="85.8" transform="rotate(-90 246.1 85.8)">20k/1%</text>
<text x="276.2" y="88.4">1nF/50V</text>
<text x="107.7" y="100.9">22R/1%</text>
<text x="271.7" y="98.3">GND</text>
<text x="153" y="108">1.5K/1%</text>
<text x="290.4" y="103.9">RTL8201F</text>
<text x="107.7" y="111">22R/1%</text>
<text x="107.7" y="108.5">22R/1%</text>
<text x="161.5" y="112.2">SYS_3.3V</text>
<text x="161.5" y="109.7">SYS_3.3V</text>
<text x="198.1" y="110">Orange</text>
<text x="215.6" y="109.7">1k/1%</text>
<text x="107.7" y="116.1">22R/1%</text>
<text x="107.7" y="118.6">22R/1%</text>
<text x="153.2" y="114.6">1.5K/1%</text>
<text x="203.8" y="115.3">5.1K/1%</text>
<text x="200" y="123">5.1K/1%</text>
<text x="325.3" y="122.4">SYS_3.3V</text>
<text x="326.6" y="125.7">NC</text>
<text x="183.9" y="127.5">GND</text>
<text x="193.5" y="130">SYS_3.3V</text>
<text x="207.7" y="126.8">100nF/25V</text>
<text x="224.1" y="131.8">22R/1%</text>
<text x="334.2" y="127.5">SYS_3.3V</text>
<text x="107.7" y="133.9">22R/1%</text>
<text x="224.1" y="134.4">22R/1%</text>
<text x="326.2" y="132.1">NC</text>
<text x="336.6" y="133.8">GND</text>
<text x="107.7" y="139">22R/1%</text>
<text x="107.7" y="141.5">22R/1%</text>
<text x="325" y="143.4">5.1K/1%</text>
<text x="218.2" y="145.3">GND</text>
<text x="336.6" y="145.3">GND</text>
<text x="207.3" y="163.6">25MHz/18PF</text>
<text x="281.6" y="164.3">SYS_3.3V</text>
<text x="183.1" y="171.2">18pF</text>
<text x="250.4" y="171.6" transform="rotate(-90 250.4 171.6)">2.49K/1%</text>
<text x="255.5" y="171.5" transform="rotate(-90 255.5 171.5)">22R/1%</text>
<text x="258.1" y="171.7" transform="rotate(-90 258.1 171.7)">22R/1%</text>
<text x="260.6" y="171.7" transform="rotate(-90 260.6 171.7)">22R/1%</text>
<text x="263.1" y="171.7" transform="rotate(-90 263.1 171.7)">22R/1%</text>
<text x="268.2" y="171.7" transform="rotate(-90 268.2 171.7)">5.1K/1%</text>
<text x="190.7" y="177.3">18pF</text>
<text x="287.7" y="174.8">10uF/6.3V</text>
<text x="299.2" y="174.8">10uF/6.3V</text>
<text x="283.1" y="184.6">GND</text>
<text x="121" y="190.8">HR641680E</text>
<text x="179" y="187.2">GND</text>
<text x="186.6" y="187.2">GND</text>
<text x="263.8" y="189.7">SYS_3.3V</text>
<text x="307" y="189.7">SYS_3.3V</text>
<text x="95.6" y="192">NC(ETH_RJ45)</text>
<text x="127.2" y="196.1">1K/1%</text>
<text x="133.6" y="194.6">MX1.25mm_6P</text>
<text x="153.7" y="198.9" transform="rotate(-90 153.7 198.9)">75R/1%</text>
<text x="158.7" y="199.1" transform="rotate(-90 158.7 199.1)">75R/1%</text>
<text x="313.2" y="200.2">100nF/25V</text>
<text x="254.7" y="206.5">100nF/25V</text>
<text x="68" y="214.1">10nF/50V</text>
<text x="78.1" y="214.1">10nF/50V</text>
<text x="308.5" y="210">GND</text>
<text x="148.3" y="217.1" transform="rotate(-90 148.3 217.1)">SMF30CA</text>
<text x="154.3" y="220.5">1nF/50V</text>
<text x="177.5" y="217.1" transform="rotate(-90 177.5 217.1)">SMF30CA</text>
<text x="197.8" y="217.1" transform="rotate(-90 197.8 217.1)">SMF30CA</text>
<text x="247.5" y="216.4">GND</text>
<text x="63.4" y="226.3">GND</text>
<text x="73.6" y="226.5">GND</text>
<text x="116.7" y="224">GND</text>
<text x="149.8" y="231.6">GND</text>
</g>
<g font-size="1.2" fill="#2aa198">
<text x="67.3" y="67.1">PE4_RMII_TXD0</text>
<text x="67.3" y="69.6">PE5_RMII_TXD1</text>
<text x="133.3" y="67.1">PHY_TXD0</text>
<text x="133.3" y="69.6">PHY_TXD1</text>
<text x="273" y="81.1">PHY_RSTn</text>
<text x="67.3" y="88.7">PE6_RMII_TXEN</text>
<text x="133.3" y="88.7">PHY_TXEN</text>
<text x="248.7" y="94" transform="rotate(-90 248.7 94)">LED0_ACT</text>
<text x="251.2" y="94" transform="rotate(-90 251.2 94)">PHY_MDIO</text>
<text x="253.8" y="94" transform="rotate(-90 253.8 94)">PHY_MDC</text>
<text x="256.3" y="94" transform="rotate(-90 256.3 94)">PHY_RSTn</text>
<text x="258.8" y="94" transform="rotate(-90 258.8 94)">PHY_TXEN</text>
<text x="266.5" y="94" transform="rotate(-90 266.5 94)">PHY_TXD1</text>
<text x="67.3" y="101.4">PE16_RMII_RST</text>
<text x="132.1" y="101.4">PHY_RSTn</text>
<text x="67.3" y="111.6">PE9_RMII_MDIO</text>
<text x="67.3" y="109">PE8_RMII_MDC</text>
<text x="132.1" y="111.6">PHY_MDIO</text>
<text x="132.1" y="109">PHY_MDC</text>
<text x="67.3" y="116.6">PE1_RMII_RXD0</text>
<text x="67.3" y="119.2">PE2_RMII_RXD1</text>
<text x="132.1" y="119.2">PHY_RXD1/TXDLY</text>
<text x="132.1" y="116.6">PHY_RXD0/RXDLY</text>
<text x="205.7" y="119.2">PHY_CRS/CRS_DV</text>
<text x="212.1" y="116.6">LED1_LINK</text>
<text x="289.6" y="116.6">PHY_TXD0</text>
<text x="289.6" y="119.2">PHY_TXCLK</text>
<text x="210.8" y="124.3">PHY_RXER</text>
<text x="203.2" y="131.9">CKXTAL1</text>
<text x="289.6" y="131.9">PHY_RXD1/TXDLY</text>
<text x="67.3" y="134.4">PE0_RMII_CRS_DV</text>
<text x="132.1" y="134.4">PHY_CRS/CRS_DV</text>
<text x="203.2" y="134.4">CKXTAL2</text>
<text x="289.6" y="134.4">PHY_RXD0/RXDLY</text>
<text x="67.3" y="139.5">PE7_RMII_RXER</text>
<text x="67.3" y="142">PE3_RMII_TXCK</text>
<text x="132.1" y="139.5">PHY_RXER</text>
<text x="132.1" y="142">PHY_TXCLK</text>
<text x="193" y="164.9">CKXTAL2</text>
<text x="248.7" y="165.1" transform="rotate(-90 248.7 165.1)">RSET</text>
<text x="251.2" y="165.1" transform="rotate(-90 251.2 165.1)">AVDD10OUT</text>
<text x="253.8" y="165.1" transform="rotate(-90 253.8 165.1)">TX0#_P</text>
<text x="256.3" y="165.1" transform="rotate(-90 256.3 165.1)">TX0#_N</text>
<text x="258.8" y="165.1" transform="rotate(-90 258.8 165.1)">RX0#_P</text>
<text x="261.4" y="165.1" transform="rotate(-90 261.4 165.1)">RX0#_N</text>
<text x="266.5" y="165.1" transform="rotate(-90 266.5 165.1)">RXDV</text>
<text x="90.2" y="168.7">TX0_P</text>
<text x="90.2" y="173.8">TX0_N</text>
<text x="128.3" y="168.7">EPHY_TX_P</text>
<text x="128.3" y="173.8">EPHY_TX_N</text>
<text x="193" y="170">CKXTAL1</text>
<text x="90.2" y="181.4">RX0_P</text>
<text x="128.3" y="181.4">EPHY_RX_P</text>
<text x="90.2" y="186.5">RX0_N</text>
<text x="128.3" y="186.5">EPHY_RX_N</text>
<text x="253.8" y="190.5" transform="rotate(-90 253.8 190.5)">TX0_P</text>
<text x="256.3" y="190.5" transform="rotate(-90 256.3 190.5)">TX0_N</text>
<text x="258.8" y="190.5" transform="rotate(-90 258.8 190.5)">RX0_P</text>
<text x="261.4" y="190.5" transform="rotate(-90 261.4 190.5)">RX0_N</text>
<text x="102.9" y="194.1">EPHY_TX_P</text>
<text x="102.9" y="196.6">EPHY_TX_N</text>
<text x="118.1" y="196.6">LED1_LINK</text>
<text x="102.9" y="199.2">EPHY_RX_P</text>
<text x="120.6" y="199.2">EPHY_RX_N</text>
<text x="120.6" y="201.7">EPHY_RX_P</text>
<text x="102.9" y="206.8">EPHY_RX_N</text>
<text x="120.6" y="204.3">EPHY_TX_N</text>
<text x="120.6" y="206.8">EPHY_TX_P</text>
<text x="172.7" y="209.3">TX0_P</text>
<text x="193" y="209.3">RX0_P</text>
<text x="172.7" y="224.6">TX0_N</text>
<text x="193" y="224.6">RX0_N</text>
</g>
<g font-size="1.2" fill="#268bd2">
<text x="98.3" y="69.4">R22</text>
<text x="98.3" y="66.6">R21</text>
<text x="252" y="77.8" transform="rotate(-90 252 77.8)">R31</text>
<text x="259.3" y="78" transform="rotate(-90 259.3 78)">R34</text>
<text x="247.2" y="78.1" transform="rotate(-90 247.2 78.1)">LED3</text>
<text x="98.3" y="88.4">R23</text>
<text x="275.8" y="85.9">C23</text>
<text x="246.2" y="90" transform="rotate(-90 246.2 90)">R82</text>
<text x="98.3" y="101.1">R19</text>
<text x="290.2" y="101.4">U6</text>
<text x="147.3" y="108">R24</text>
<text x="98.3" y="111.3">R14</text>
<text x="98.3" y="108.7">R13</text>
<text x="198" y="108.7">LED2</text>
<text x="210" y="110">R81</text>
<text x="98.3" y="116.4">R15</text>
<text x="98.3" y="118.9">R16</text>
<text x="147" y="114.3">R25</text>
<text x="197.1" y="115.3">R27</text>
<text x="199.6" y="121.7">R28</text>
<text x="322.5" y="125.7">R39</text>
<text x="207.2" y="129.3">C21</text>
<text x="213.6" y="131.8">R29</text>
<text x="98.3" y="134.1">R17</text>
<text x="213.6" y="134.4">R30</text>
<text x="322.5" y="132.1">R40</text>
<text x="98.3" y="139.2">R18</text>
<text x="98.3" y="141.8">R20</text>
<text x="320" y="143.4">R41</text>
<text x="202.1" y="163.8">X1</text>
<text x="183.1" y="169.2">C19</text>
<text x="287.2" y="172.2">C24</text>
<text x="298.7" y="172.2">C25</text>
<text x="190.7" y="174.8">C20</text>
<text x="250.4" y="181.5" transform="rotate(-90 250.4 181.5)">R32</text>
<text x="255.5" y="181.5" transform="rotate(-90 255.5 181.5)">R33</text>
<text x="258.1" y="181.5" transform="rotate(-90 258.1 181.5)">R35</text>
<text x="260.6" y="181.5" transform="rotate(-90 260.6 181.5)">R36</text>
<text x="263.1" y="181.5" transform="rotate(-90 263.1 181.5)">R37</text>
<text x="268.2" y="181.5" transform="rotate(-90 268.2 181.5)">R38</text>
<text x="126.5" y="188.2">U5</text>
<text x="87.8" y="192.3">J15</text>
<text x="127.2" y="194.8">R83</text>
<text x="133.2" y="193.3">J4</text>
<text x="312.6" y="197.6">C26</text>
<text x="254.2" y="204">C22</text>
<text x="153.7" y="206.1" transform="rotate(-90 153.7 206.1)">R26</text>
<text x="158.7" y="206.1" transform="rotate(-90 158.7 206.1)">R77</text>
<text x="67.5" y="211.6">C16</text>
<text x="77.7" y="211.6">C17</text>
<text x="153.9" y="218">C18</text>
<text x="148.3" y="222.2" transform="rotate(-90 148.3 222.2)">D4</text>
<text x="177.5" y="222.2" transform="rotate(-90 177.5 222.2)">D5</text>
<text x="197.8" y="222.2" transform="rotate(-90 197.8 222.2)">D6</text>
</g>
<g font-size="1.2" fill="#586e75">
<text x="225" y="99.9">EPHY Address is 0x01</text>
<text x="287.3" y="143.6">MII_RXD1=1 WOL MODE</text>
<text x="287.3" y="141">MII_RXD1=0 LED MODE</text>
<text x="287.3" y="148.6">MII_RXD3=1 : REF_CLK input</text>
<text x="287.3" y="146.1">MII_RXD3=0 : REF_CLK output</text>
<text x="264.2" y="203">RXDV=0 MII MODE</text>
<text x="264.2" y="205.5">RXDV=1 RMII MODE</text>
</g>
<g font-size="1.1" fill="#cb4b16">
<text x="88.1" y="215.1">LED2_P</text>
<text x="88.1" y="217.6">LED2_N</text>
</g>
</svg>
